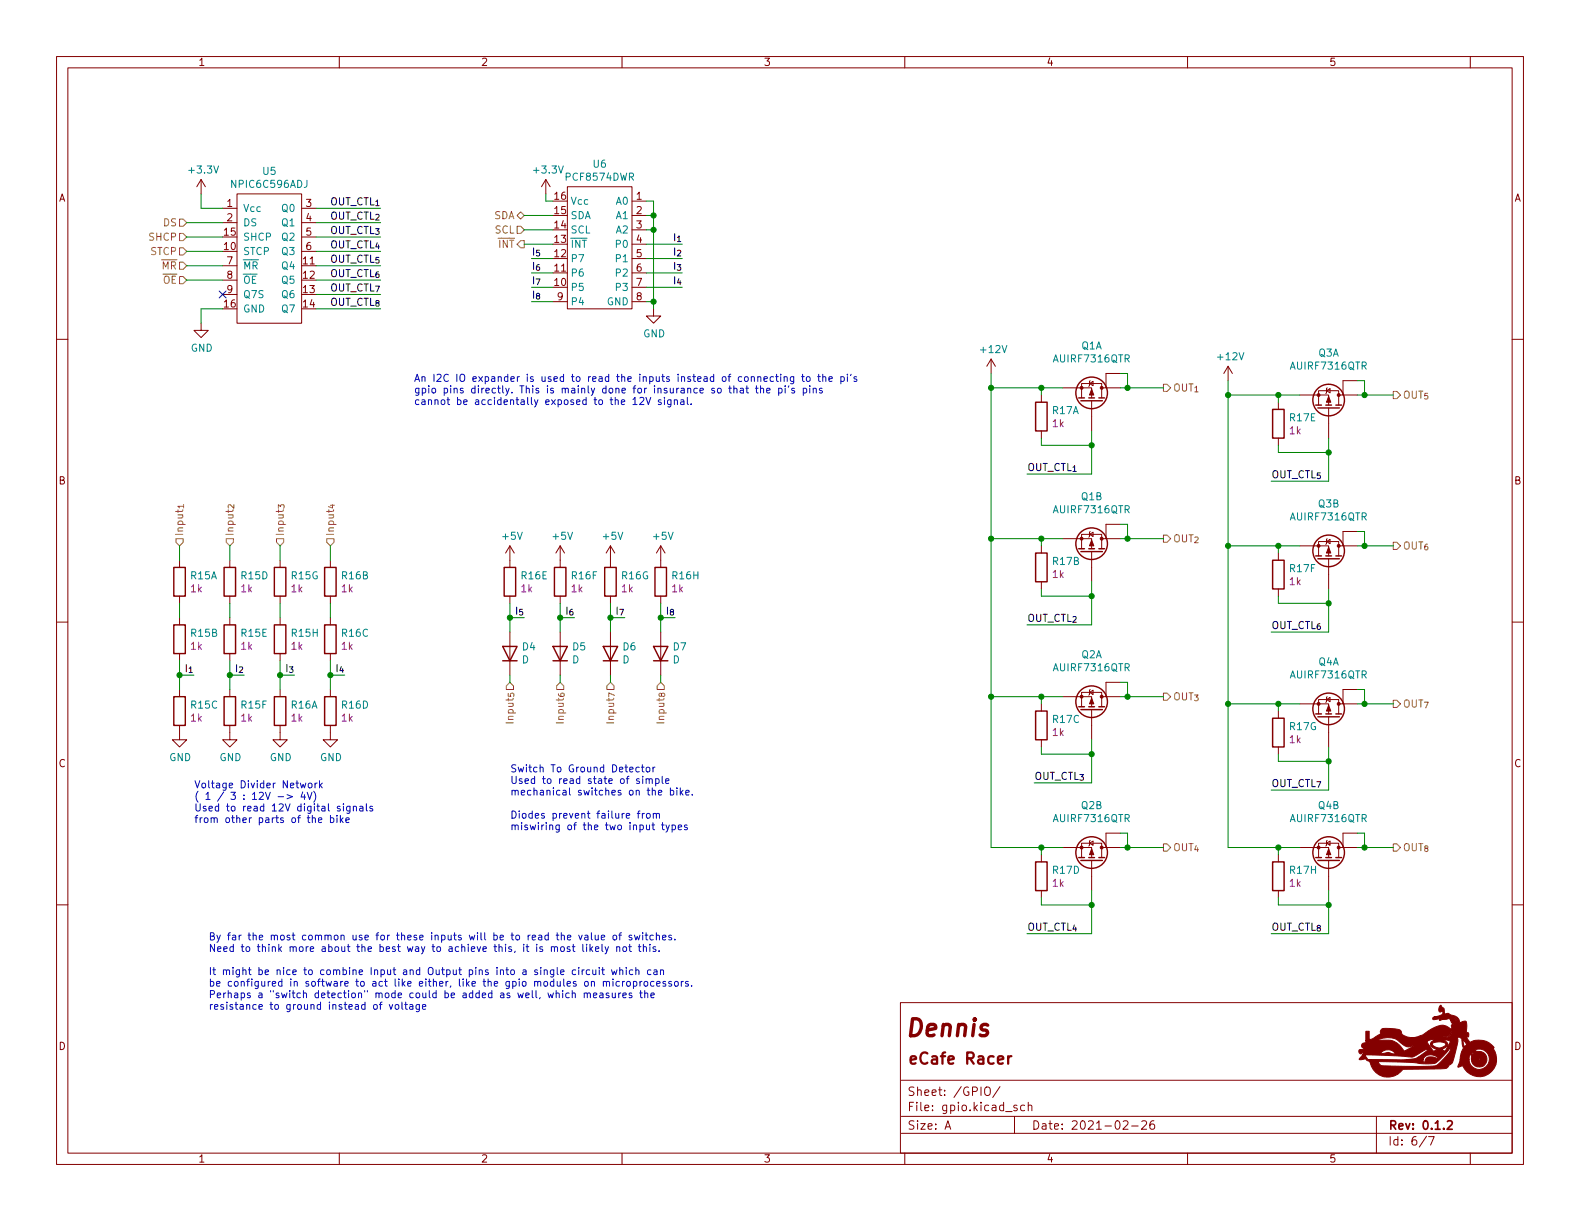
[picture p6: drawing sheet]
<svg xmlns="http://www.w3.org/2000/svg" width="279mm" height="216mm" viewBox="0 0 279 216" stroke-linecap="round" stroke-linejoin="round" font-family="sans-serif">
<g fill="none" stroke="#840000" stroke-width=".18">
<path d="M10 10h259.4v195.9h-259.4zM12 12h255.4v191.9h-255.4zM60 10v2M110 10v2M160 10v2M210 10v2M260 10v2M35.6 31.8l-.8 1.2M35.6 31.8v2.5M35.6 31.8l.7 1.2M39.4 36.8h2.5M39.4 39.4h2.5"/>
<path d="M41.9 34.3h11.4v22.9h-11.4zM53.3 36.8h2.6M53.3 39.4h2.6M96.5 31.8l-.7 1.2M96.5 31.8v2.5M96.5 31.8l.8 1.2M100.3 33h11.5v21.6h-11.5zM111.8 35.6h2.5M111.8 38.1h2.5M10 60h2M35.6 57.2v1.2h1.2l-1.2 1.3-1.3-1.3h1.3M39.4 47h2.5"/>
<path d="M39.4 49.5h2.5M39.4 52.1h2.5M53.3 41.9h2.6M53.3 44.5h2.6M97.8 48.3h2.5M97.8 53.3h2.5M99.4 52.3l-.2 .2h-.3l-.2-.2 .1-.5h.4l.2 .1a.84 .84 0 0 1-.3 1.1h-.3M111.8 40.6h2.5M111.8 43.2h2.5M111.8 45.7h2.5M111.8 48.3h2.5M111.8 50.8h2.5"/>
<path d="M111.8 53.3h2.5M115.6 54.6v1.3h1.2l-1.2 1.3-1.3-1.3h1.3M267.4 60h2M175.3 63.5l-.8 1.3M175.3 63.5v2.5M175.3 63.5l.7 1.3M184.1 69.9v1.2M184.1 76.2v1.3M188 68.6h5v1.8M191.3 70.4v-2.6h3.5v2.6M192.7 67.8l.6-.4v.8zM192.8 67.3l-.1 .1v.8l-.2 .1"/>
<path d="M193 70.9v5.3M195.6 68.6h2.5M198.1 66h-2.5v2.6h-.8M217.2 64.8l-.8 1.2M217.2 64.8v2.5M217.2 64.8l.7 1.2M226.1 71.1v1.3M226.1 77.5v1.2M229.9 69.9h5v1.7M233.2 71.6v-2.5h3.5v2.5M234.6 69.1l.6-.4v.8zM234.7 68.6l-.1 .1v.8l-.2 .1"/>
<path d="M234.9 72.1v5.4M237.5 69.9h2.5M240 67.3h-2.5v2.6h-.8M31.7 99.1v1.2M40.6 99.1v1.2M49.5 99.1v1.2M58.4 99.1v1.2M90.2 96.5l-.8 1.3M90.2 96.5v3.8M90.2 96.5l.7 1.3M99.1 96.5v3.8M99.1 96.5l-.8 1.3"/>
<path d="M99.1 96.5l.7 1.3M107.9 96.5l-.7 1.3M107.9 96.5v3.8M107.9 96.5l.8 1.3M116.8 96.5l-.7 1.3M116.8 96.5v3.8M116.8 96.5l.8 1.3M184.1 96.5v1.3M188 95.3h5v1.7M191.3 97v-2.5h3.5v2.5M192.7 94.5l.6-.4v.8zM192.8 94l-.1 .1v.8l-.2 .1"/>
<path d="M193 97.5v5.4M195.6 95.3h2.5M198.1 92.7h-2.5v2.6h-.8M226.1 97.8v1.3M229.9 96.5h5v1.8M233.2 98.3v-2.5h3.5v2.5M234.6 95.8l.6-.4v.7zM234.7 95.3l-.1 .1v.7l-.2 .2M234.9 98.8v5.3M237.5 96.5h2.5M240 94h-2.5v2.5h-.8M10 110h2"/>
<path d="M31.7 105.4v1.3M31.7 109.2v1.3M31.7 115.6v1.2M40.6 105.4v1.3M40.6 109.2v1.3M40.6 115.6v1.2M49.5 105.4v1.3M49.5 109.2v1.3M49.5 115.6v1.2M58.4 105.4v1.3M58.4 109.2v1.3M58.4 115.6v1.2"/>
<path d="M90.2 105.4v1.3M90.2 111.8v7.6M99.1 105.4v1.3M99.1 111.8v7.6M107.9 105.4v1.3M107.9 111.8v7.6M116.8 105.4v1.3M116.8 111.8v7.6M184.1 102.9v1.2M226.1 104.1v1.3M267.4 110h2M31.7 128.3v2.5h1.3l-1.3 1.3-1.2-1.3h1.2"/>
<path d="M31.7 121.9v1.3M40.6 128.3v2.5h1.3l-1.3 1.3-1.2-1.3h1.2M40.6 121.9v1.3M49.5 128.3v2.5h1.3l-1.3 1.3-1.2-1.3h1.2M49.5 121.9v1.3M58.4 128.3v2.5h1.3l-1.3 1.3-1.3-1.3h1.3M58.4 121.9v1.3M184.1 124.5v1.2M184.1 130.8v1.3M188 123.2h5v1.8M191.3 125v-2.6h3.5v2.6M192.7 122.4l.6-.4v.8z"/>
<path d="M192.8 121.9l-.1 .1v.8l-.2 .1M193 125.5v5.3M195.6 123.2h2.5M198.1 120.7h-2.5v2.5h-.8M226.1 125.7v1.3M226.1 132.1v1.3M229.9 124.5h5v1.7M233.2 126.2v-2.5h3.5v2.5M234.6 123.7l.6-.4v.8zM234.7 123.2l-.1 .1v.8l-.2 .1M234.9 126.7v5.4M237.5 124.5h2.5"/>
<path d="M240 121.9h-2.5v2.6h-.8M10 160h2M184.1 151.1v1.3M184.1 157.5v1.3M188 149.9h5v1.7M191.3 151.6v-2.5h3.5v2.5M192.7 149.1l.6-.4v.8zM192.8 148.6l-.1 .1v.8l-.2 .1M193 152.1v5.4M195.6 149.9h2.5M198.1 147.3h-2.5v2.6h-.8M226.1 151.1v1.3"/>
<path d="M226.1 157.5v1.3M229.9 149.9h5v1.7M233.2 151.6v-2.5h3.5v2.5M234.6 149.1l.6-.4v.8zM234.7 148.6l-.1 .1v.8l-.2 .1M234.9 152.1v5.4M237.5 149.9h2.5M240 147.3h-2.5v2.6h-.8M267.4 160h2M159.2 177.3h108.2v26.6h-108.2zM159.4 197.4h108M159.4 191h108"/>
<path d="M167.1 199.7l.5-1.5 .5 1.5M167.3 199.2h.7M174.2 192.4a.5 .5 0 0 1 .6-.2 .5 .5 0 0 1 .3 .5v.5a.5 .5 0 0 1-.5 .5 .5 .5 0 0 1-.5-.5zM176.8 192.1l-1.3 2M179.4 197.4v3M179.8 195.5l-.3-.1-.2 .2v.2l.5 .2v.3h-.5M181.2 195.5l-.4-.1-.3 .3v.4l.1 .2h.6M181.8 195.6l.2-.2 .4 .1 .1 .9M181.8 194.9v1.5M198.6 198.3l.6-.1 .2 .1 .1 .3-1 1.1h1M200.1 199.1h1.2M201.9 198.3l.6-.1 .2 .1 .1 .3-1 1.1h1"/>
<path d="M204 198.2a.59 .59 0 0 0-.7 .6v.6l.2 .2 .4 .1 .2-.2 .1-.5-.2-.2-.4-.1-.3 .3M243.4 197.4v6.5M60 203.9v2M110 203.9v2M159.4 200.4h108M160 203.9v2M210 203.9v2M252.3 200.9l-1.3 1.9M252.6 201h1l-.6 1.5M260 203.9v2"/>
</g>
<path d="M256 198.3l.5-.1 .2 .1 .1 .3-.9 1.1h.9" fill="none" stroke="#840000" stroke-width=".3"/>
<path d="M178.3 186.8v1.3M178.9 186.8l-.4 .1-.2 .2" fill="none" stroke="#840000" stroke-width=".4"/>
<g fill="#840000" stroke="#840000" stroke-width=".18">
<path d="M241.5 182.4h.6v1.4h.3l1.7-1 .1-.1-.1-.5 .3-.3h2.3a.91 .91 0 0 1 1.1 .7l.2 .3 .3 .2a6.3 6.3 0 0 0 3.5 .4h3.6a1.04 1.04 0 0 0 1.3-1.1 1.5 1.5 0 0 1-1.8 1l-5.1 .1 1.7-.5a7.2 7.2 0 0 1 3.7-1.7l1.5 .6v-.7h.3l-.3-.4-.2-.4h.7l.3 .4h.3v.1l.1-.1h-.4l-.3-.4h-.7l-.3-.3-1.5 .3-.2-.2-1 .1-.2-.3 .3-.2h3.4l.7 .8 .1-.1-.8-.7h-3.4l3.2-.1-2.9 .1a1.34 1.34 0 0 0 1.3-.7l-.2-.3-.4 .2a.8 .8 0 0 1 .2-1.3l.4 .5a.52 .52 0 0 1 .2 .7l.1 .4 .6-.1 .6 .3a1.42 1.42 0 0 1 1.4 1.4l.6-.3h.6l.1 .8-.1 1 .4 .2v.4v.3l-.5-.1 .7 1.1a3.4 3.4 0 0 1 4.3 1l-.2 .1a3.1 3.1 0 0 1-1 4.6 3.1 3.1 0 0 1-4.4-1.6l-.8 .3 .4-1.4h1.6a1.79 1.79 0 0 0 2 1.8 1.79 1.79 0 0 0 1.5-2.2 1.79 1.79 0 0 0-2.3-1.3v.2l.3 .1a1.4 1.4 0 0 1 1.7 1.2 1.4 1.4 0 0 1-1.3 1.6 1.4 1.4 0 0 1-1.5-1.4h1.2l.1 .1 .2-.1-.2-.2-.1 .2h-1.2v-.7l-.2-.1-.2 .8h-1.6l.2-1.2h1.8l.2 .3 .1-.1-.2-.3-1.9 .1a1.05 1.05 0 0 0 .2-1.3l-.1-.8h.2l.3 1.1 .4-.4-.7-.9v.2h-.2a.58 .58 0 0 0-.8-.5 2.31 2.31 0 0 1-.1 1.8l-.8 2.6-.5 .4a1.19 1.19 0 0 1-1.5 .7l-6.7 .1a3.2 3.2 0 0 1-3.4 1.3 3.2 3.2 0 0 1-2.5-2.7h1.5l.4 .6 .4 .2h8.1a2.05 2.05 0 0 0 2.2-.8 5 5 0 0 0 1.7-2.2l-.1-.2-1.5 1.7a2.36 2.36 0 0 1-2.6 1.1h-.9a55.4 55.4 0 0 0-7.7-.4h-1.5l-.5-.2-.2-.3-.8 .2-.4-.1 .7-.8h.4l.5 .8 9.8 .1v.4l.3-.1a.99 .99 0 0 1 1.4-.8l.9 .3a1.52 1.52 0 0 0-2.6 .2h-2.9h.1a4.8 4.8 0 0 0 3.6-1.7l-.2-.2-.2 .1-1 .6a3 3 0 0 1-3 .6l-7.1-.3 .1-.2h2.9l1.4-.2 .9 .2h.5a1.67 1.67 0 0 0-2.8 0h-2.9v-.2l-.6 .2-.2-.4 .1-.3 .8-.2-.4-.4v-.4l.2-.1 1.1-.2-.6-.1v-.2l3.5-.1a3.2 3.2 0 0 1 3.3 2l1.6-.9h-.4a2.1 2.1 0 0 1-2.1-.8h4.9l1.2 1.7 .6-.3h.8l.6 .3 1-1.8-.9-.2-.1 .2a.58 .58 0 0 1 .4 .9 1.81 1.81 0 0 1-2.9-.1v-.4h.3a1.38 1.38 0 0 0 2.4 .2 1.66 1.66 0 0 0-2-.4l-.7 .2 .1-.2 .4-.3v-.1l-.2-.1-1 .4h-4.9l-.2-.2a3.3 3.3 0 0 0-3.6 0h-2.1z"/>
<path d="M234.9 96.8l.4 1h-.7z"/>
<path d="M193 95.5l.4 1h-.7z"/>
<path d="M234.9 70.1l.4 1h-.7z"/>
<path d="M193 68.8l.4 1.1h-.7z"/>
<path d="M234.9 150.1l.4 1h-.7z"/>
<path d="M193 150.1l.4 1h-.7z"/>
<path d="M193 123.4l.4 1.1h-.7z"/>
<path d="M234.9 124.7l.4 1h-.7z"/>
<circle cx="233.2" cy="96.5" r=".25"/>
<circle cx="236.7" cy="96.5" r=".25"/>
<circle cx="191.3" cy="95.2" r=".25"/>
<circle cx="194.8" cy="95.2" r=".25"/>
<circle cx="233.2" cy="69.8" r=".25"/>
<circle cx="236.7" cy="69.8" r=".25"/>
<circle cx="191.3" cy="68.6" r=".25"/>
<circle cx="194.8" cy="68.6" r=".25"/>
<circle cx="233.2" cy="149.9" r=".25"/>
<circle cx="236.7" cy="149.9" r=".25"/>
<circle cx="191.3" cy="149.9" r=".25"/>
<circle cx="194.8" cy="149.9" r=".25"/>
<circle cx="191.3" cy="123.2" r=".25"/>
<circle cx="194.8" cy="123.2" r=".25"/>
<circle cx="233.2" cy="124.5" r=".25"/>
<circle cx="236.7" cy="124.5" r=".25"/>
</g>
<g fill="none" stroke="#840000" stroke-width=".25">
<path d="M183.1 71.1h2.1v5.1h-2.1zM190.8 70.4h1M191.1 70.9h3.8M192.5 70.4h1M194.3 70.4h1M225 72.4h2.1v5.1h-2.1zM232.7 71.6h1M233 72.1h3.9M234.4 71.6h1.1M236.2 71.6h1M183.1 97.8h2.1v5.1h-2.1zM190.8 97h1"/>
<path d="M191.1 97.5h3.8M192.5 97h1M194.3 97h1M225 99.1h2.1v5h-2.1zM232.7 98.3h1M233 98.8h3.9M234.4 98.3h1.1M236.2 98.3h1M30.7 100.3h2.1v5.1h-2.1zM30.7 110.5h2.1v5.1h-2.1zM39.6 110.5h2.1v5.1h-2.1zM39.6 100.3h2.1v5.1h-2.1z"/>
<path d="M48.5 100.3h2v5.1h-2zM48.5 110.5h2v5.1h-2zM57.4 110.5h2v5.1h-2zM57.4 100.3h2v5.1h-2zM88.9 114.3h2.5l-1.2 2.5zM88.9 116.8h2.5M89.2 100.3h2v5.1h-2zM97.8 114.3h2.5l-1.2 2.5zM97.8 116.8h2.5M98 100.3h2.1v5.1h-2.1zM106.7 114.3h2.5l-1.3 2.5zM106.7 116.8h2.5"/>
<path d="M106.9 100.3h2.1v5.1h-2.1zM115.6 114.3h2.5l-1.3 2.5zM115.6 116.8h2.5M115.8 100.3h2.1v5.1h-2.1zM30.7 123.2h2.1v5.1h-2.1zM39.6 123.2h2.1v5.1h-2.1zM48.5 123.2h2v5.1h-2zM57.4 123.2h2v5.1h-2zM183.1 125.7h2.1v5.1h-2.1zM190.8 125h1M191.1 125.5h3.8M192.5 125h1"/>
<path d="M194.3 125h1M225 127h2.1v5.1h-2.1zM232.7 126.2h1M233 126.7h3.9M234.4 126.2h1.1M236.2 126.2h1M183.1 152.4h2.1v5.1h-2.1zM190.8 151.6h1M191.1 152.1h3.8M192.5 151.6h1M194.3 151.6h1M225 152.4h2.1v5.1h-2.1z"/>
<path d="M232.7 151.6h1M233 152.1h3.9M234.4 151.6h1.1M236.2 151.6h1"/>
<circle cx="193" cy="69.5" r="2.79"/>
<circle cx="234.9" cy="70.7" r="2.79"/>
<circle cx="193" cy="96.1" r="2.79"/>
<circle cx="234.9" cy="97.4" r="2.79"/>
<circle cx="193" cy="124.1" r="2.79"/>
<circle cx="234.9" cy="125.3" r="2.79"/>
<circle cx="193" cy="150.7" r="2.79"/>
<circle cx="234.9" cy="150.7" r="2.79"/>
</g>
<g fill="none" stroke="#848400" stroke-width=".18">
<path d="M31.7 38.7h.7l.6 .7-.6 .6h-.7zM91.4 38.1l.7-.6 .6 .6-.6 .6zM31.7 48.9h.7l.6 .6-.6 .7h-.7zM31.7 46.4h.7l.6 .6-.6 .6h-.7zM31.7 43.8h.7l.6 .7-.6 .6h-.7zM31.7 41.3h.7l.6 .6-.6 .6h-.7zM91.4 40h.7l.6 .6-.6 .7h-.7zM92.1 42.5h.6v1.3h-.6l-.7-.6zM205.7 67.9h.7l.6 .7-.6 .6h-.7zM246.4 69.2h.6l.6 .7-.6 .6h-.6zM31.1 95.3h1.3v.6l-.7 .6-.6-.6zM40 95.3h1.3v.6l-.7 .6-.6-.6z"/>
<path d="M48.9 95.3h1.3v.6l-.7 .6-.6-.6zM57.8 95.3h1.3v.6l-.7 .6-.6-.6zM205.7 94.6h.7l.6 .7-.6 .6h-.7zM246.4 95.9h.6l.6 .6-.6 .7h-.6zM90.2 120.7l.6 .6v.6h-1.3v-.6zM99.1 120.7l.6 .6v.6h-1.3v-.6zM107.9 120.7l.7 .6v.6h-1.3v-.6zM116.8 120.7l.7 .6v.6h-1.3v-.6zM205.7 122.6h.7l.6 .6-.6 .6h-.7zM246.4 123.8h.6l.6 .7-.6 .6h-.6zM205.7 149.2h.7l.6 .7-.6 .6h-.7zM246.4 149.2h.6l.6 .7-.6 .6h-.6z"/>
</g>
<path d="M94.4 51.5v1.2M95 52.3l-.1-.2v-.1l.4-.1 .1 .3-.5 .3 .1 .4 .4-.2-.2-.4M119.3 43.8v1.3M119.3 46.4v1.3M119.8 46.8h.6l-.4 .4 .3 .1v.4l-.1 .1-.4-.1M119.8 44.3l.4-.1 .2 .3-.6 .8h.6" fill="none" stroke="#000" stroke-width=".18"/>
<g fill="none" stroke="#0000c2" stroke-width=".18">
<path d="M111.9 71.5h.8M113.1 70.4l.5-.1 .3 .3-.8 .9h.8M114.2 70.3l.5 1.2 .4-1.2M116.9 70.7h-.3l-.2 .2 .1 .2 .4 .1v.3h-.5M117.5 70.7v.8M118.6 70.7v1l-.2 .3-.3-.1M118.6 70.7h-.3l-.3 .2 .2 .6h.4M119.3 70.8l.1-.1h.3l.1 .8M119.3 70.7v.8M120.4 70.7h.5v.8M120.9 71l-.4 .1-.2 .1 .2 .3h.4M121.5 70.3v1.1l.2 .1"/>
<path d="M122.2 71.4v.1M128.9 68.6h.5M129 68.2v1.1l.4 .2M129.8 68.8l.2-.2 .3 .1v.8M129.8 68.2v1.3M130.9 68.7h.5l.1 .8M131.5 68.9l-.5 .1-.1 .2 .1 .3 .5-.1M131.9 68.6h.5M132.1 68.2v1.1l.3 .2M133.6 68.6h.5M133.8 68.2v1.1l.3 .2M134.5 68.8l.2-.2 .3 .1v.8"/>
<path d="M134.5 68.2v1.3M135.1 67l.6-.1-.1-.2-.3-.1-.2 .2 .1 .6h.4M135.6 69.1l.6-.2-.1-.2-.3-.1-.2 .2v.6h.5M136.8 66.7l-.4-.1-.2 .2 .1 .6h.5M137.2 66.6h.4M137.3 66.2v1.1l.3 .1M137.7 68.7l.4-.1 .2 .3-.1 .5h-.5M137.7 68.6v1.3M138.1 66.2v.1M138.1 66.6v.8M138.7 66.7l.1-.1 .3 .1 .1 .7M138.7 66.6v.8"/>
<path d="M138.8 68.2v.1M138.8 68.6v.9M139.5 68.2l-.1 .3M140.4 66.6v1l-.3 .3-.3-.1M140.4 66.7l-.4-.1-.2 .2 .1 .6h.5M140.5 68.7l-.3-.1-.2 .2 .1 .2 .4 .1v.3h-.5M141.7 66.6h.5M141.9 66.2v1.1l.3 .1M142.1 68.7l.3-.1 .3 .3-.2 .5h-.4M142.1 68.6v1.3M142.7 66.7l.3-.1 .3 .2v.4l-.3 .2h-.3l-.1-.2zM143.2 68.2v.1"/>
<path d="M143.2 68.6v.9M143.8 68.8l.2-.2 .3 .1v.8M143.8 68.6v.9M144.6 66.6h.5M144.8 66.2v1.1l.3 .1M145.4 68.7l-.3-.1-.2 .2 .1 .2 .4 .1v.3h-.5M145.5 66.7l.2-.1 .3 .1v.7M145.5 66.2v1.2M146.6 67l.6-.1-.1-.2-.3-.1-.2 .2v.6h.5M148.7 66.7l.4-.1 .2 .2-.1 .6h-.5M148.7 66.6v1.3M149.9 66.2v.1"/>
<path d="M149.9 66.6v.8M150.5 66.2l-.1 .2M151.5 66.7l-.3-.1-.2 .2 .1 .2 .4 .1v.3h-.5M53.1 138.5l.3 .8 .2-.6 .2 .6 .3-.8M54.6 138.5h.3l.3 .2v.4l-.3 .2h-.3l-.1-.2zM55.5 139.9a1.46 1.46 0 0 1 0 1.9M55.7 138.5v.8M56.1 138.5l-.4 .2M56.5 138v1.3M56.6 138.8l.4 .5M57 138.5l-.5 .5M113 135.7l-.3-.1-.3 .3 .2 .5h.4"/>
<path d="M113 137.8l-.3-.1-.1 .2v.2l.4 .1v.3h-.4M113.4 135.6h.5M113.6 135.2v1.1l.3 .2M113.7 137.3v.1M113.7 137.7v.8M114.3 137.8l.1-.1 .3 .1 .1 .7M114.3 137.7v.8M114.4 135.7l.3-.1 .2 .3v.4l-.2 .2-.3-.1-.1-.1zM114.8 137.9l.2-.2 .3 .1v.7M115.5 135.6v.9M115.8 135.6l-.3 .3M115.9 137.8l.4-.1 .3 .2-.2 .6h-.5"/>
<path d="M115.9 137.7v1.3M117.1 137.3v1.1l.2 .1M117.7 138.1l.6-.1-.1-.2-.3-.1-.2 .2 .1 .6h.4M118.5 139.8l.4-.1 .3 .3-.2 .5h-.5M118.5 139.3v1.3M119.7 139.3v.1M119.7 139.7v.9M120.3 139.3v1.3M120.8 139.7l-.5 .5M49.2 140.9h1M50.8 140.5l.9 .4-.9 .3M53.5 140l-.3 .9h.8"/>
<path d="M53.8 140.5v.9M54.3 140.1l.4 1.3 .5-1.3M56.3 145l.6-.1v-.2l-.4-.1-.2 .2 .1 .6h.5M58.4 144.7l.4-.1 .2 .2-.1 .6h-.5M58.4 144.2v1.2M59.6 144.6v.8M60.1 142.6h-.3l-.2 .1 .1 .2 .4 .1v.3h-.5M60.2 144.2v1.2M60.3 145l.4 .4M60.7 144.6l-.5 .5M60.7 142.1v.2M60.7 142.6v.8"/>
<path d="M61.2 145l.6-.1-.1-.2-.4-.1-.1 .2v.6h.5M61.9 142.6v1l-.3 .2h-.3M61.9 142.6h-.4l-.2 .2 .1 .5h.5M62.5 142.7l.2-.1h.3v.8M62.5 142.6v.8M63.6 142.6h.5l.1 .8M64.2 142.9h-.4l-.2 .2 .2 .3 .4-.1M64.8 142.1v1.1l.2 .2M65.9 142.6h-.3l-.2 .1 .1 .2 .4 .1v.3h-.5M112.7 143.8h.5M113.2 143.4l-.3 .2v1.1M113.6 143.8v.9"/>
<path d="M114 143.8l-.4 .3M114.4 143.9l.3-.1 .3 .3v.3l-.3 .3-.3-.1-.1-.2zM115.3 145.9h.5M115.5 145.4v1.1l.3 .2M115.5 143.9l.2-.1 .3 .1 .1 .8M115.5 143.8v.9M116.1 144l.2-.2 .3 .1v.8M116.4 140.2l.6-.2v-.2l-.4-.1-.2 .2 .1 .6h.5M117 145.9h.5M117.2 145.4v1.1l.3 .2M117.8 145.9l.3 .8M118.4 145.9l-.5 1.1-.1 .1"/>
<path d="M118.9 145.9h.3l.3 .2-.2 .6h-.4M118.9 145.9v1.2M119.9 146.3l.6-.1v-.3h-.4l-.2 .2 .1 .6h.5M120.4 140.1l.4 .5M121.3 140.2l.6-.2-.1-.2-.3-.1-.2 .2v.6h.5M121.5 145.9h-.3l-.2 .2 .1 .1 .4 .2v.3h-.5M122.4 140.5v.1M68.8 177.6l.3 .9 .3-.9M70 177.7l.3-.1 .2 .3v.3l-.2 .3-.3-.1-.1-.2zM71.1 177.2v1.1l.2 .2M71.6 177.6h.4M71.7 177.2v1.1l.3 .2"/>
<path d="M72.5 177.7h.4l.1 .8M73 177.9l-.4 .1-.2 .2 .2 .3 .4-.1M74.2 177.6v1.1l-.3 .2-.3-.1M74.2 177.7l-.4-.1-.2 .3 .1 .5h.5M74.7 178l.6-.1-.1-.2-.3-.1-.2 .2 .1 .6h.4M98 167.6l.2-.2 .3 .1 .1 .7M99.1 171.9l.6-.1v-.3h-.4l-.2 .2 .1 .6h.5M99.3 167.5l.3-.1 .2 .2v.4l-.2 .2h-.3l-.2-.2zM100.6 175.6h-.3l-.3 .2 .2 .6h.4M100.8 167.5l-.3-.1-.2 .2v.2l.5 .1v.3h-.5M101.2 175.7l.2-.1h.3v.8M101.2 167.4h.5"/>
<path d="M101.2 175.2v1.2M101.4 167v1.1l.3 .1M101.8 171.5h-.4l-.2 .2 .1 .6h.5M102.3 165.4l.3 .8 .3-.8M102.3 171.1v.1M102.3 171.5v.8M102.9 171.5v.8M103.1 167v1.1l.1 .1M103.3 171.5l-.4 .2M103.3 175.7l.2-.1h.3l.1 .8M103.3 175.6v.8M103.4 165.4h.5l.1 .8"/>
<path d="M103.5 173.6l.3-.1 .2 .3v.3l-.2 .3-.3-.1-.1-.2zM103.7 167v.1M103.7 167.4v.8M103.9 175.8l.1-.2h.3l.1 .8M104 165.7h-.4l-.2 .2 .2 .3 .4-.1M104.3 171.5h-.4l-.2 .2 .1 .6h.5M104.3 167v1.2M104.5 167.8l.3 .4M104.6 164.9v1.1l.2 .2M104.6 173.7l.2-.2 .3 .1v.8M104.6 173.5v.9M104.8 171.5l.1 .8h.3l.2-.1"/>
<path d="M104.8 167.4l-.5 .5M104.9 176l.6-.1v-.3h-.4l-.2 .2 .1 .6h.5M105.2 165.4l.1 .7 .3 .1 .2-.1M105.3 167.8l.6-.1-.1-.2-.3-.1-.2 .2 .1 .6h.4M105.4 171.5v.8M105.8 165.4v.8M106 171.1v.1M106 171.5v.8M106.1 175.6h.5v.8M106.3 165.8l.6-.1v-.3h-.4l-.2 .1 .1 .6h.5M106.4 171.5h.5M106.5 167v1.1l.1 .1"/>
<path d="M106.6 171.1v1.1l.3 .1M106.6 175.9h-.4l-.2 .2 .2 .3h.4M106.7 173.7l.2-.2 .3 .1v.8M106.7 173.5v.9M107 167.4l.3 .8M107.2 173.7l.2-.2 .3 .1 .1 .8M107.6 167.4l-.4 1.1-.2 .2M107.7 175.6h-.3l-.2 .2v.1l.5 .2v.3h-.5M108.1 171.5l.3 .8 .2-.6 .3 .6 .2-.8M108.3 175.6v.8h.3l.2-.1M108.4 173.1v.1M108.4 173.5v.9"/>
<path d="M108.5 165.4h.3l.3 .2v.4l-.3 .2-.3-.1-.1-.1zM108.8 175.6v.8M109.1 167.5l.1-.1 .3 .1 .1 .7M109.1 167.4v.8M109.4 165.4h.5M109.4 175.6v.8M109.5 173.6l-.3-.1-.3 .3 .2 .5h.4M109.6 171.6l.2-.1h.3v.8M109.6 171.1v1.2M109.8 175.6l-.4 .2M109.9 164.9l-.3 .2v1.1M110.1 173.5v.9"/>
<path d="M110.1 176l.6-.1v-.3h-.4l-.2 .2 .1 .6h.5M110.3 167.5l.3-.1 .2 .2v.4l-.2 .2h-.3l-.2-.2zM110.4 173.5l-.3 .3M110.7 171.1v.1M110.7 171.5v.8M110.9 173.7l.1-.2 .4 .2 .1 .4-.1 .2-.4 .1-.1-.1zM111.2 167.4h.5M111.4 167v1.1l.3 .1M111.7 165.4h-.3l-.2 .1 .1 .2 .4 .1v.3h-.5M111.7 175.6h-.3l-.2 .2 .1 .1 .4 .2v.3h-.5M111.9 171.5h-.4l-.2 .2 .1 .6h.5M112 173.6l.4-.1 .2 .3-.1 .5h-.5"/>
<path d="M112 173.5v1.3M112.2 165.4l.2 .8 .3-.6 .2 .6 .3-.8M112.4 171.6l.2-.1h.3l.1 .8M112.4 171.1v1.2M112.9 167.4h.4M113 167v1.1l.3 .1M113.1 175.6h.5M113.2 173.5v.9M113.3 175.2v1l.3 .2M113.5 173.5l-.3 .3M113.7 164.9v.2M113.7 165.4v.8"/>
<path d="M113.8 167.5l.2-.1 .3 .1v.7M113.8 167v1.2M114 173.6l.3-.1 .3 .3v.3l-.3 .3-.3-.1-.1-.2zM114 175.7l.2-.1h.3l.1 .8M114 175.2v1.2M114.1 165.4h.5M114.3 164.9v1.1l.3 .2M114.9 167v.1M114.9 167.4v.8M115.1 171.5h-.4l-.2 .2 .1 .6h.5M115.1 176l.6-.1-.1-.3h-.3l-.2 .2 .1 .6h.4M115.5 165.4h-.3l-.3 .2 .1 .5h.5"/>
<path d="M115.6 171.5h.5l.1 .8M115.6 173.6l-.3-.1-.3 .3 .2 .5h.4M115.9 167.5l-.3-.1-.1 .2v.2l.4 .1v.3h-.4M116.1 165.5l.2-.1h.3v.8M116.1 164.9v1.3M116.1 174l.6-.2v-.2l-.4-.1-.2 .2 .1 .6h.5M116.2 171.8l-.4 .1-.2 .1 .2 .3h.4M116.6 168.1v.1M116.8 171.6l.2-.1h.3v.8M116.8 171.5v.8M117.2 165.8l.6-.1-.1-.3h-.4l-.1 .1v.6h.5M117.7 173.6l-.3-.1-.2 .2 .1 .2 .4 .1v.3h-.5"/>
<path d="M118.7 165.4h-.3l-.2 .1 .1 .2 .4 .1v.3h-.5M118.7 173.6l-.3-.1-.2 .2 .1 .2 .4 .1v.3h-.5M119.3 166.1v.1M119.4 173.6l.3-.1 .2 .3v.3l-.2 .3-.3-.1-.1-.2zM120.5 173.5v.9M120.8 173.5l-.3 .3M121.7 173.6l-.3-.1-.2 .2 .1 .2 .4 .1v.3h-.5M122.3 174.3v.1"/>
</g>
<g fill="none" stroke="#008400" stroke-width=".18">
<path d="M33 39.4h6.4M35.6 34.3v2.5h3.8M55.9 39.4h11.4M55.9 36.8h11.4M92.7 38.1h5.1M96.5 34.3v1.3h1.3M114.3 35.6h1.3v19M114.3 38.1h1.3M33 49.5h6.4M33 47h6.4M33 41.9h6.4M33 44.5h6.4"/>
<path d="M39.4 54.6h-3.8v2.6M55.9 49.5h11.4M55.9 47h11.4M55.9 54.6h11.4M55.9 41.9h11.4M55.9 44.5h11.4M55.9 52.1h11.4M92.7 40.6h5.1M92.7 43.2h5.1M94 45.7h3.8M94 53.3h3.8M94 48.3h3.8"/>
<path d="M94 50.8h3.8M114.3 40.6h1.3M114.3 43.2h6.3M114.3 45.7h6.3M114.3 53.3h1.3M114.3 48.3h6.3M114.3 50.8h6.3M175.3 66v83.9h12.7M175.3 68.6h12.7M184.1 68.6v1.3M184.1 77.5v1.2h8.9M193 76.2v7.6h-11.4"/>
<path d="M198.1 66h1.3v2.6M198.1 68.6h7.6M217.2 67.3v82.6h12.7M217.2 69.9h12.7M226.1 69.9v1.2M226.1 78.7v1.3h8.8M234.9 77.5v7.6h-10.1M240 67.3h1.3v2.6M240 69.9h6.4M31.7 96.5v2.6M40.6 96.5v2.6M49.5 96.5v2.6"/>
<path d="M58.4 96.5v2.6M175.3 95.3h12.7M184.1 95.3v1.2M198.1 92.7h1.3v2.6M198.1 95.3h7.6M217.2 96.5h12.7M226.1 96.5v1.3M240 96.5h6.4M240 94h1.3v2.5M31.7 106.7v2.5M31.7 116.8v5.1M40.6 106.7v2.5"/>
<path d="M40.6 116.8v5.1M49.5 106.7v2.5M49.5 116.8v5.1M58.4 106.7v2.5M58.4 116.8v5.1M90.2 106.7v5.1M90.2 119.4v1.3M99.1 106.7v5.1M99.1 119.4v1.3M107.9 106.7v5.1M107.9 119.4v1.3M116.8 106.7v5.1"/>
<path d="M116.8 119.4v1.3M184.1 104.1v1.3h8.9M193 102.9v7.6h-11.4M226.1 105.4v1.3h8.8M234.9 104.1v7.7h-10.1M175.3 123.2h12.7M184.1 123.2v1.3M184.1 132.1v1.3h8.9M193 130.8v7.6h-10.1M198.1 123.2h7.6M198.1 120.7h1.3v2.5M217.2 124.5h12.7"/>
<path d="M226.1 124.5v1.2M226.1 133.4v1.2h8.8M234.9 132.1v7.6h-10.1M240 124.5h6.4M240 121.9h1.3v2.6M184.1 149.9v1.2M184.1 158.8v1.2h8.9M193 157.5v7.6h-11.4M198.1 149.9h7.6M198.1 147.3h1.3v2.6M226.1 149.9v1.2M226.1 158.8v1.2h8.8"/>
<path d="M234.9 157.5v7.6h-10.1M240 149.9h6.4M240 147.3h1.3v2.6"/>
</g>
<path d="M38.8 51.5l1.2 1.2M40 51.5l-1.2 1.2" fill="none" stroke="#000084" stroke-width=".18"/>
<g fill="#008400" stroke="#008400" stroke-width=".18">
<circle cx="49.5" cy="119.4" r=".46"/>
<circle cx="99.1" cy="109.2" r=".46"/>
<circle cx="107.9" cy="109.2" r=".46"/>
<circle cx="58.4" cy="119.4" r=".46"/>
<circle cx="90.2" cy="109.2" r=".46"/>
<circle cx="115.6" cy="38.1" r=".46"/>
<circle cx="115.6" cy="40.6" r=".46"/>
<circle cx="115.6" cy="53.3" r=".46"/>
<circle cx="31.7" cy="119.4" r=".46"/>
<circle cx="40.6" cy="119.4" r=".46"/>
<circle cx="116.8" cy="109.2" r=".46"/>
<circle cx="184.1" cy="149.9" r=".46"/>
<circle cx="184.1" cy="95.3" r=".46"/>
<circle cx="175.3" cy="123.2" r=".46"/>
<circle cx="184.1" cy="123.2" r=".46"/>
<circle cx="175.3" cy="68.6" r=".46"/>
<circle cx="175.3" cy="95.3" r=".46"/>
<circle cx="199.4" cy="95.3" r=".46"/>
<circle cx="184.1" cy="68.6" r=".46"/>
<circle cx="193" cy="78.7" r=".46"/>
<circle cx="199.4" cy="68.6" r=".46"/>
<circle cx="234.9" cy="106.7" r=".46"/>
<circle cx="241.3" cy="96.5" r=".46"/>
<circle cx="193" cy="105.4" r=".46"/>
<circle cx="199.4" cy="123.2" r=".46"/>
<circle cx="217.2" cy="96.5" r=".46"/>
<circle cx="226.1" cy="96.5" r=".46"/>
<circle cx="241.3" cy="124.5" r=".46"/>
<circle cx="241.3" cy="149.9" r=".46"/>
<circle cx="217.2" cy="124.5" r=".46"/>
<circle cx="226.1" cy="124.5" r=".46"/>
<circle cx="234.9" cy="134.6" r=".46"/>
<circle cx="234.9" cy="160" r=".46"/>
<circle cx="226.1" cy="149.9" r=".46"/>
<circle cx="226.1" cy="69.9" r=".46"/>
<circle cx="234.9" cy="80" r=".46"/>
<circle cx="241.3" cy="69.9" r=".46"/>
<circle cx="217.2" cy="69.9" r=".46"/>
<circle cx="199.4" cy="149.9" r=".46"/>
<circle cx="193" cy="160" r=".46"/>
<circle cx="193" cy="133.4" r=".46"/>
</g>
<text font-size="4.2" fill="#840000" x="159.9" y="183.3">Dennis</text>
<text font-size="2.8" fill="#840000" x="160.4" y="188.2">eCafe Racer</text>
<g font-size="2.1" fill="#840000">
<text x="160.4" y="196.5">File: gpio.kicad_sch</text>
<text x="160.4" y="193.8">Sheet: /GPIO/</text>
<text x="160.4" y="199.7">Size: A</text>
<text x="182.4" y="199.7">Date: 2021-02-26</text>
<text x="245.4" y="199.7">Rev: 0.1.2</text>
<text x="245.4" y="202.5">Id: 6/7</text>
</g>
<g font-size="1.8" fill="#840000">
<text x="35" y="11.6">1</text>
<text x="85" y="11.6">2</text>
<text x="135" y="11.6">3</text>
<text x="185" y="11.6">4</text>
<text x="235" y="11.6">5</text>
<text x="10.3" y="35.6">A</text>
<text x="98.1" y="35.3">16</text>
<text x="112.5" y="35.3">1</text>
<text x="267.7" y="35.6">A</text>
<text x="39.7" y="41.7">15</text>
<text x="40.1" y="36.6">1</text>
<text x="40.1" y="39.1">2</text>
<text x="98.1" y="40.4">14</text>
<text x="98.1" y="37.8">15</text>
<text x="112.5" y="37.8">2</text>
<text x="112.5" y="40.4">3</text>
<text x="39.7" y="44.2">10</text>
<text x="40.1" y="46.7">7</text>
<text x="98.1" y="42.9">13</text>
<text x="112.5" y="42.9">4</text>
<text x="112.5" y="45.5">5</text>
<text x="40.1" y="49.3">8</text>
<text x="40.1" y="51.8">9</text>
<text x="112.5" y="48">6</text>
<text x="112.5" y="50.5">7</text>
<text x="112.5" y="53.1">8</text>
<text x="39.7" y="54.4">16</text>
<text x="10.3" y="85.7">B</text>
<text x="267.7" y="85.7">B</text>
<text x="10.3" y="135.6">C</text>
<text x="267.7" y="135.6">C</text>
<text x="10.3" y="185.7">D</text>
<text x="267.7" y="185.7">D</text>
<text x="35" y="205.6">1</text>
<text x="85" y="205.6">2</text>
<text x="135" y="205.6">3</text>
<text x="185" y="205.6">4</text>
<text x="235" y="205.6">5</text>
</g>
<g font-size="1.8" fill="#008484">
<text x="104.9" y="29.6">U6</text>
<text x="33.6" y="30.7">+3.3V</text>
<text x="41.1" y="33.2">NPIC6C596ADJ</text>
<text x="46.5" y="30.9">U5</text>
<text x="94.6" y="30.7">+3.3V</text>
<text x="100.2" y="31.9">PCF8574DWR</text>
<text x="42.9" y="37.5">Vcc</text>
<text x="42.9" y="40">DS</text>
<text x="50" y="37.5">Q0</text>
<text x="50" y="40">Q1</text>
<text x="100.8" y="41.3">SCL</text>
<text x="100.8" y="38.7">SDA</text>
<text x="100.8" y="36.2">Vcc</text>
<text x="109" y="36.2">A0</text>
<text x="109" y="38.7">A1</text>
<text x="109" y="41.3">A2</text>
<text x="42.9" y="45.1">STCP</text>
<text x="42.9" y="42.5">SHCP</text>
<text x="42.9" y="47.6">~MR</text>
<text x="50" y="47.6">Q4</text>
<text x="50" y="42.5">Q2</text>
<text x="50" y="45.1">Q3</text>
<text x="100.8" y="46.4">P7</text>
<text x="100.8" y="43.8">~INT</text>
<text x="109.1" y="43.8">P0</text>
<text x="109.1" y="46.4">P1</text>
<text x="42.9" y="50.2">~OE</text>
<text x="42.9" y="52.7">Q7S</text>
<text x="50" y="50.2">Q5</text>
<text x="50" y="52.7">Q6</text>
<text x="100.8" y="54">P4</text>
<text x="100.8" y="51.4">P5</text>
<text x="100.8" y="48.9">P6</text>
<text x="107.3" y="54">GND</text>
<text x="109.1" y="48.9">P2</text>
<text x="109.1" y="51.4">P3</text>
<text x="42.9" y="55.2">GND</text>
<text x="50" y="55.2">Q7</text>
<text x="113.7" y="59.6">GND</text>
<text x="33.7" y="62.2">GND</text>
<text x="173.5" y="62.4">+12V</text>
<text x="186.5" y="64.1">AUIRF7316QTR</text>
<text x="191.2" y="61.8">Q1A</text>
<text x="215.4" y="63.7">+12V</text>
<text x="228.4" y="65.3">AUIRF7316QTR</text>
<text x="233.1" y="63">Q3A</text>
<text x="186.1" y="73.2">R17A</text>
<text x="228.1" y="74.5">R17E</text>
<text x="191.2" y="88.4">Q1B</text>
<text x="233.1" y="89.7">Q3B</text>
<text x="88.9" y="95.4">+5V</text>
<text x="97.8" y="95.4">+5V</text>
<text x="106.7" y="95.4">+5V</text>
<text x="115.6" y="95.4">+5V</text>
<text x="186.5" y="90.7">AUIRF7316QTR</text>
<text x="228.4" y="92">AUIRF7316QTR</text>
<text x="186.2" y="99.9">R17B</text>
<text x="228.1" y="101.2">R17F</text>
<text x="33.7" y="102.4">R15A</text>
<text x="42.7" y="102.4">R15D</text>
<text x="51.6" y="102.4">R15G</text>
<text x="60.5" y="102.4">R16B</text>
<text x="92.2" y="102.4">R16E</text>
<text x="101.1" y="102.4">R16F</text>
<text x="110" y="102.4">R16G</text>
<text x="118.9" y="102.4">R16H</text>
<text x="33.8" y="112.6">R15B</text>
<text x="42.7" y="112.6">R15E</text>
<text x="51.6" y="112.6">R15H</text>
<text x="60.5" y="112.6">R16C</text>
<text x="92.3" y="117.3">D</text>
<text x="92.4" y="115">D4</text>
<text x="101.2" y="117.3">D</text>
<text x="101.3" y="115">D5</text>
<text x="110.1" y="117.3">D</text>
<text x="110.2" y="115">D6</text>
<text x="118.9" y="117.3">D</text>
<text x="119.1" y="115">D7</text>
<text x="186.5" y="118.7">AUIRF7316QTR</text>
<text x="191.2" y="116.4">Q2A</text>
<text x="228.4" y="120">AUIRF7316QTR</text>
<text x="233.1" y="117.7">Q4A</text>
<text x="33.8" y="125.3">R15C</text>
<text x="42.7" y="125.3">R15F</text>
<text x="51.5" y="125.3">R16A</text>
<text x="60.5" y="125.3">R16D</text>
<text x="186.2" y="127.8">R17C</text>
<text x="228.1" y="129.1">R17G</text>
<text x="29.9" y="134.6">GND</text>
<text x="38.8" y="134.6">GND</text>
<text x="47.7" y="134.6">GND</text>
<text x="56.6" y="134.6">GND</text>
<text x="191.2" y="143.1">Q2B</text>
<text x="233.1" y="143.1">Q4B</text>
<text x="186.5" y="145.4">AUIRF7316QTR</text>
<text x="228.4" y="145.4">AUIRF7316QTR</text>
<text x="186.2" y="154.5">R17D</text>
<text x="228.2" y="154.5">R17H</text>
</g>
<g font-size="1.8" fill="#848400">
<text x="28.9" y="40">DS</text>
<text x="87.3" y="38.7">SDA</text>
<text x="87.5" y="41.3">SCL</text>
<text x="26.5" y="42.5">SHCP</text>
<text x="26.7" y="45.1">STCP</text>
<text x="28.6" y="47.6">~MR</text>
<text x="88.2" y="43.8">~INT</text>
<text x="28.8" y="50.2">~OE</text>
<text x="207.4" y="69.2">OUT_{1}</text>
<text x="248" y="70.5">OUT_{5}</text>
<text x="32.4" y="94.9" transform="rotate(-90 32.4 94.9)">Input_{1}</text>
<text x="41.3" y="94.9" transform="rotate(-90 41.3 94.9)">Input_{2}</text>
<text x="50.2" y="94.9" transform="rotate(-90 50.2 94.9)">Input_{3}</text>
<text x="59.1" y="94.9" transform="rotate(-90 59.1 94.9)">Input_{4}</text>
<text x="207.4" y="95.9">OUT_{2}</text>
<text x="248" y="97.2">OUT_{6}</text>
<text x="207.4" y="123.8">OUT_{3}</text>
<text x="248" y="125.1">OUT_{7}</text>
<text x="90.8" y="130" transform="rotate(-90 90.8 130)">Input_{5}</text>
<text x="99.7" y="130" transform="rotate(-90 99.7 130)">Input_{6}</text>
<text x="108.6" y="130" transform="rotate(-90 108.6 130)">Input_{7}</text>
<text x="117.5" y="130" transform="rotate(-90 117.5 130)">Input_{8}</text>
<text x="207.4" y="150.5">OUT_{4}</text>
<text x="248" y="150.5">OUT_{8}</text>
</g>
<g font-size="1.8">
<text x="54.1" y="36.6">3 OUT_CTL_{1}</text>
<text x="54.1" y="39.1">4 OUT_CTL_{2}</text>
<text x="54.1" y="41.7">5 OUT_CTL_{3}</text>
<text x="53.6" y="46.7">11OUT_CTL_{5}</text>
<text x="54.1" y="44.2">6 OUT_CTL_{4}</text>
<text x="94" y="47.7">I_{6} 11</text>
<text x="94" y="45.2">I_{5} 12</text>
<text x="116.8" y="42.6">I_{1}</text>
<text x="53.6" y="49.3">12OUT_CTL_{6}</text>
<text x="53.6" y="51.8">13OUT_CTL_{7}</text>
<text x="94" y="50.3">I_{7} 10</text>
<text x="116.8" y="50.3">I_{4}</text>
<text x="53.6" y="54.4">14OUT_CTL_{8}</text>
<text x="181.6" y="83.3">OUT_CTL_{1}</text>
<text x="224.8" y="84.6">OUT_CTL_{5}</text>
<text x="181.6" y="110">OUT_CTL_{2}</text>
<text x="224.8" y="111.2">OUT_CTL_{6}</text>
<text x="182.9" y="137.9">OUT_CTL_{3}</text>
<text x="224.8" y="139.2">OUT_CTL_{7}</text>
<text x="181.6" y="164.6">OUT_CTL_{4}</text>
<text x="224.8" y="164.6">OUT_CTL_{8}</text>
</g>
<g font-size="1.8" fill="#0000c2">
<text x="73.2" y="67.5">An I2C IO expander is used to read the inputs instead of connecting to the pi's</text>
<text x="73.2" y="69.6">gpio pins directly. This is mainly done for insurance so that the pi's pins</text>
<text x="73.2" y="71.6">cannot be accidentally exposed to the 12V signal.</text>
<text x="90.2" y="136.6">Switch To Ground Detector</text>
<text x="34.3" y="139.4">Voltage Divider Network</text>
<text x="34.3" y="141.4">( 1 / 3 : 12V -&gt; 4V)</text>
<text x="34.3" y="143.5">Used to read 12V digital signals</text>
<text x="90.2" y="138.6">Used to read state of simple</text>
<text x="90.2" y="140.6">mechanical switches on the bike.</text>
<text x="34.3" y="145.5">from other parts of the bike</text>
<text x="90.2" y="144.7">Diodes prevent failure from</text>
<text x="90.2" y="146.8">miswiring of the two input types</text>
<text x="36.8" y="166.3">By far the most common use for these inputs will be to read the value of switches.</text>
<text x="36.8" y="168.3">Need to think more about the best way to achieve this, it is most likely not this.</text>
<text x="36.8" y="172.4">It might be nice to combine Input and Output pins into a single circuit which can</text>
<text x="36.8" y="174.4">be configured in software to act like either, like the gpio modules on microprocessors.</text>
<text x="36.8" y="176.5">Perhaps a &quot;switch detection&quot; mode could be added as well, which measures the</text>
<text x="36.8" y="178.5">resistance to ground instead of voltage</text>
</g>
<g font-size="1.8" fill="#840084">
<text x="186.1" y="75.5">1k</text>
<text x="228.1" y="76.8">1k</text>
<text x="33.7" y="104.7">1k</text>
<text x="42.6" y="104.7">1k</text>
<text x="51.5" y="104.7">1k</text>
<text x="60.4" y="104.7">1k</text>
<text x="92.2" y="104.7">1k</text>
<text x="101.1" y="104.7">1k</text>
<text x="109.9" y="104.7">1k</text>
<text x="118.8" y="104.7">1k</text>
<text x="186.1" y="102.2">1k</text>
<text x="228.1" y="103.5">1k</text>
<text x="33.7" y="114.9">1k</text>
<text x="42.6" y="114.9">1k</text>
<text x="51.5" y="114.9">1k</text>
<text x="60.4" y="114.9">1k</text>
<text x="33.7" y="127.6">1k</text>
<text x="42.6" y="127.6">1k</text>
<text x="51.5" y="127.6">1k</text>
<text x="60.4" y="127.6">1k</text>
<text x="186.1" y="130.1">1k</text>
<text x="228.1" y="131.4">1k</text>
<text x="186.1" y="156.8">1k</text>
<text x="228.1" y="156.8">1k</text>
</g>
<g font-size="1.8" fill="#008400">
<text x="88.9" y="108.7">I_{5}</text>
<text x="97.8" y="108.7">I_{6}</text>
<text x="106.7" y="108.7">I_{7}</text>
<text x="115.5" y="108.7">I_{8}</text>
<text x="30.5" y="118.8">I_{1}</text>
<text x="39.3" y="118.8">I_{2}</text>
<text x="48.2" y="118.8">I_{3}</text>
<text x="57.1" y="118.8">I_{4}</text>
</g>
</svg>
